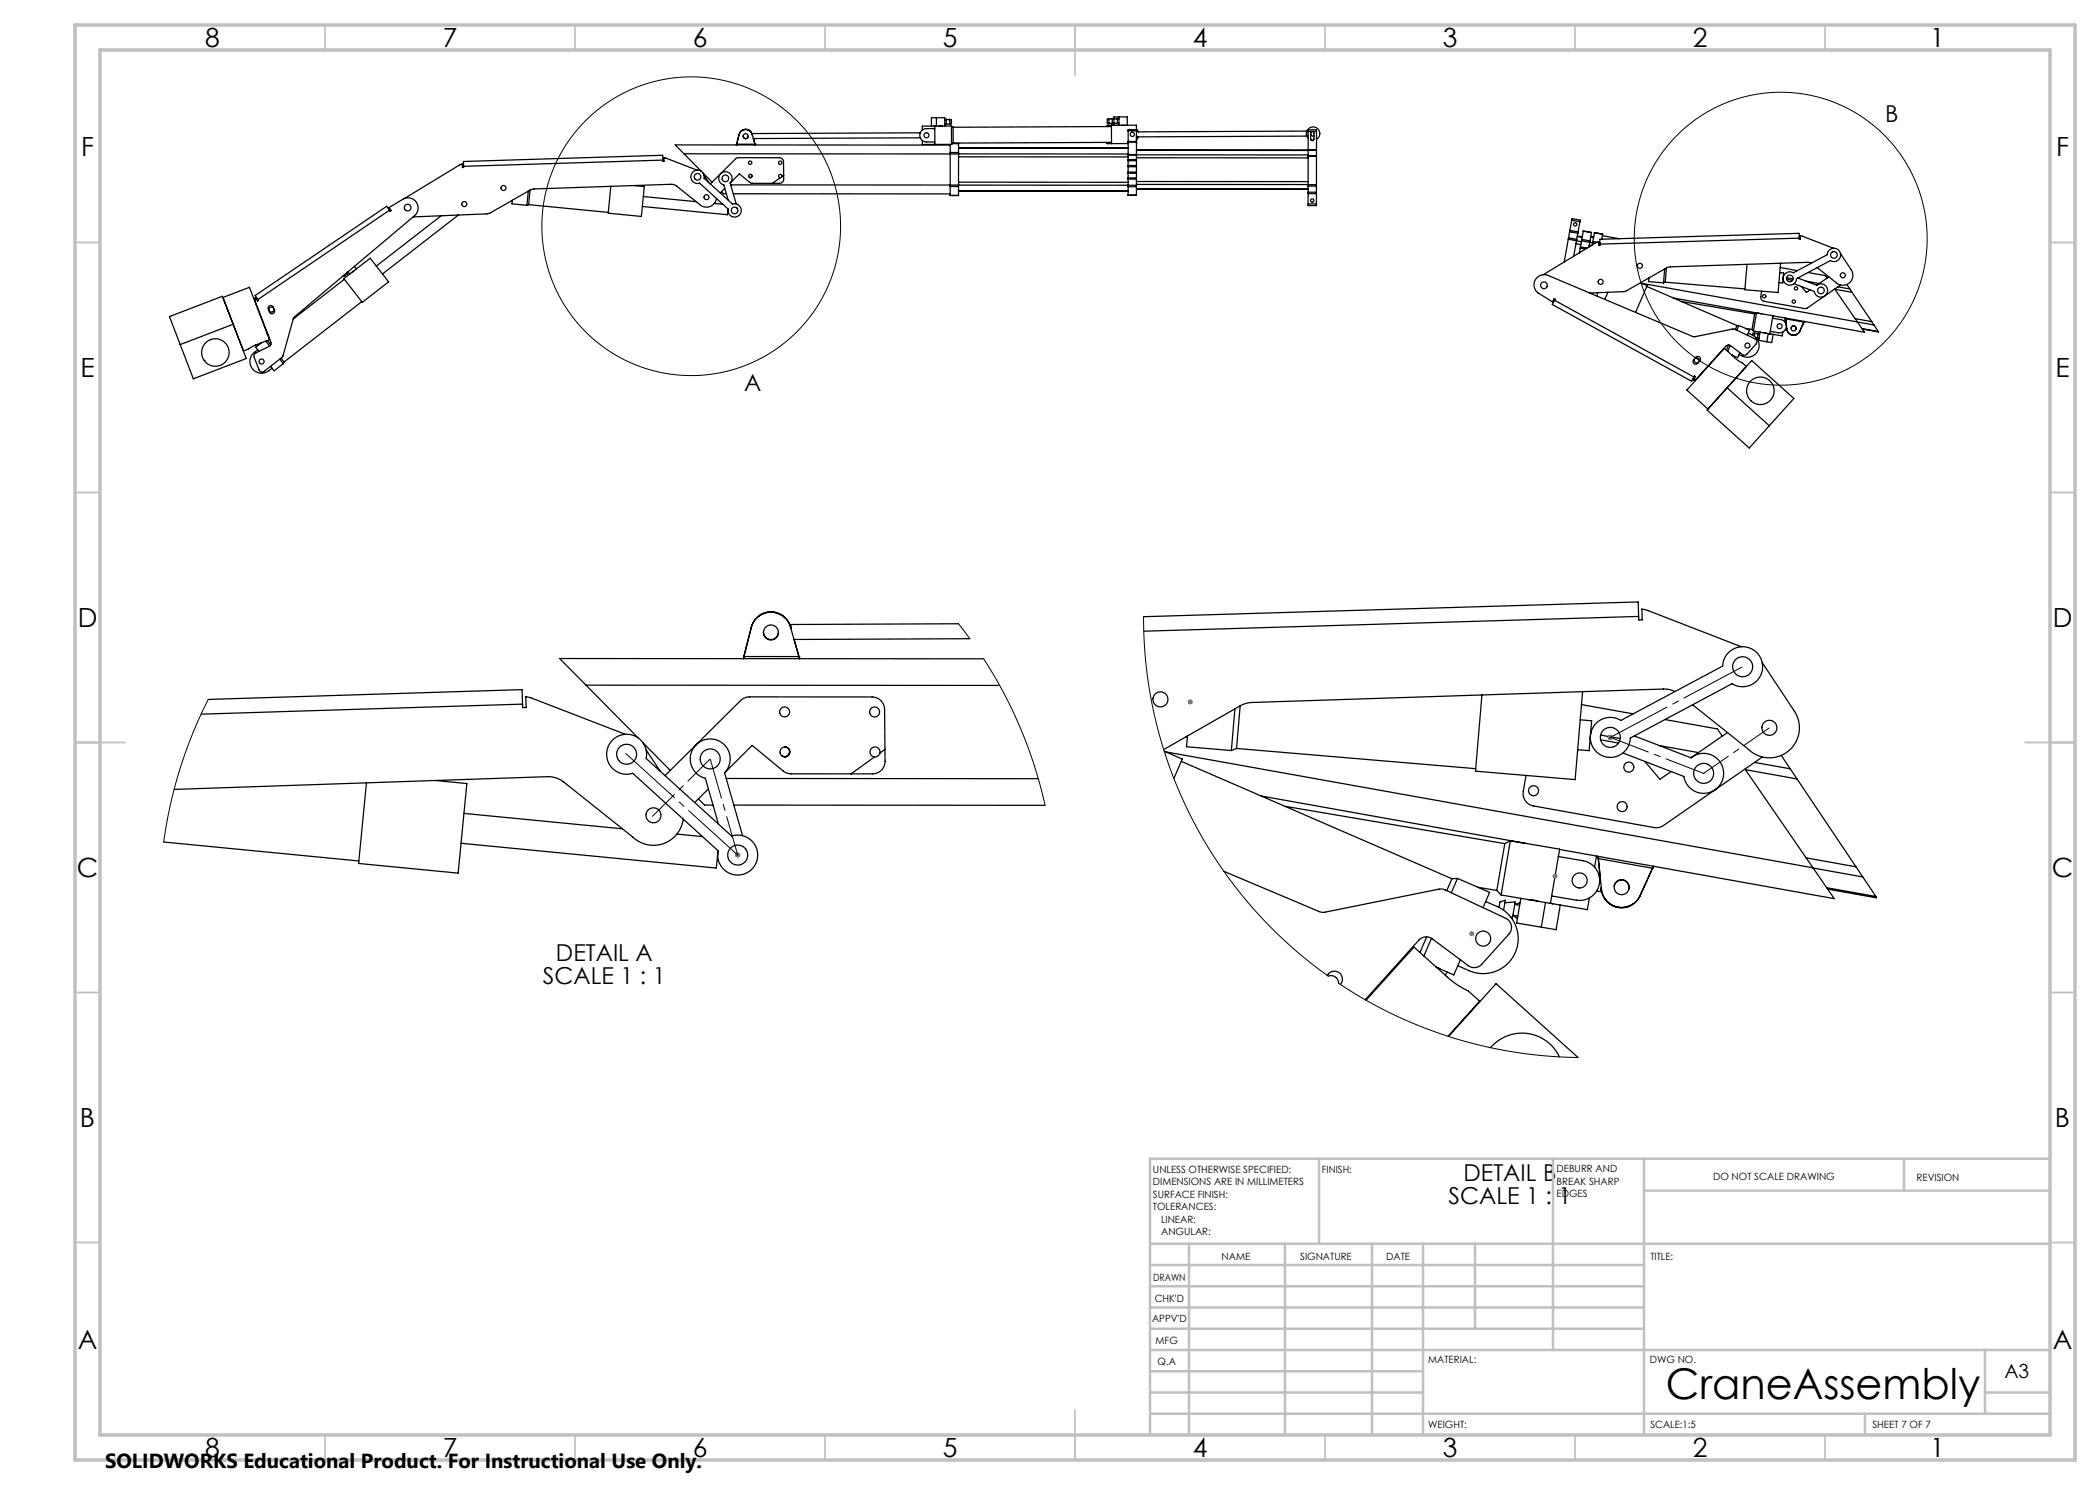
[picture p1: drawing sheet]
<svg xmlns="http://www.w3.org/2000/svg" width="420mm" height="297mm" viewBox="0 0 420 297" stroke-linecap="round" stroke-linejoin="round" font-family="sans-serif">
<g fill="none" stroke="#000" stroke-width=".25">
<path d="M92.7 33.3v.2h-.2v-.7l-.5 .2-11.1 6.7M105.7 38.2l-.3 2.9M106 38l-.3 2.9M106 38l.8-.2 27.6-.9 .8 .2 4.7 3.8a2 2 0 0 0 2.1 .4 2 2 0 0 0 1.3-1.6M106 38l-8.4 4.7-15 .7M126.8 37.1l2.1 .2-.6 6-6.7-.7 .6-5.3M128.7 39.3l10.5 1M132.6 32v.3l.2-.1v-.7l.3 .1 6.3 2.4M132.6 32l-.1-.9-39.8 1.2v1M132.6 32l-39.9 1.3M136.8 30.8h53.2M138.6 34.4a1.33 1.33 0 0 1 1.6-.2 1.33 1.33 0 0 1 .6 1.4l5.7 5.2a1.33 1.33 0 0 1 1.7 1.1 1.33 1.33 0 0 1-1.3 1.5 1.33 1.33 0 0 1-1.3-1.6l-5.7-5.2a1.33 1.33 0 0 1-1.5-.6 1.33 1.33 0 0 1 .2-1.6z"/>
<path d="M140.6 34.6l1.8 1.8M140.8 35.1l1 1.4M144.3 38.3l.4 .5h.6M145 37.7l-1 .9M146 36.6a1.33 1.33 0 0 0-.2-2 1.33 1.33 0 0 0-1.9 .5 1.33 1.33 0 0 0 .9 1.9l.8 3M146 36.6l1.9-1.8 2.4 1.8 5.6 .1a.83 .83 0 0 0 .8-.9v-3.4a.83 .83 0 0 0-.8-.9l-8.5 .1-5.3 5.2M146 36.6l1.2 4.2M146.1 37h45.6M146.7 38.8h43.3M147.3 28.8h.1M147.3 28.8v.2M147.3 28.8l3.7 .1"/>
<path d="M147.8 26.9a1.35 1.35 0 0 1 1.3-1 1.35 1.35 0 0 1 1.3 1M147.8 26.9l-.5 2.1M148.2 26.3a1.33 1.33 0 0 1 1.9 0M148.6 27.2a.5 .5 0 0 0 .5 .5 .5 .5 0 0 0 .5-.5M150.1 34.9a.33 .33 0 0 1 .3 .3 .33 .33 0 0 1-.3 .3M150.4 35.2a.33 .33 0 0 1-.5 .3M150.4 26.9l.6 2M150.4 26.9l.1 .1M150.7 27.7l.4 1.3-.1-.1M151 28.9v.1M151 28.9h.1M156 35.5l-1.5 1.2"/>
<path d="M156.4 35.3a.33 .33 0 0 0-.3-.4 .33 .33 0 0 0-.4 .3 .33 .33 0 0 0 .3 .3M156.4 35.3l-.4 .2M156.7 35l-.3 .3M184.1 26.6l-33.6 .1v.3M184.1 27.6l-33.4 .1M184.5 28.1v.8h5.8M186.8 25.2h.2M187 25.2v3.7M187 25.7h-1.7a1.33 1.33 0 0 0-1.3 1.4 1.33 1.33 0 0 0 1.3 1.3h1.7M187.3 23.5v1.7M188.5 25.2h-.7M188.9 23.8l.4 .2h-.3"/>
<path d="M189 24.7h.3l-.3 .2M189 25.2l-.1-1.7-2.6 .1v1.6M189.9 23.8l.4 .2v.7l-.3 .2zM190 24l-.7-.2v1.1l.7-.2M190 39.1h1.7M190 37.3v1.8M190 37.3h1.7M190 30.8v6.5M190 30.8h35.6M190 30.5v.3M190 30.5h1.7M190 28.9v1.6"/>
<path d="M190 29h-55l5.3 5.3M190.3 25.2h-5.8v.8M190.3 25.2v3.7M190.3 25.2l.3 .3M190.5 28.7h1.2M190.6 25.5v3.1M190.6 28.6l-.3 .3M191.7 39.1h.1M191.7 38.2l33.9 .1M191.7 38.2h33.9M191.7 37.3v1.8M191.7 37v.3"/>
<path d="M191.7 37l35.6 .1M191.7 36.4l33.9 .1M191.7 31.4h33.9M191.7 30.5v6.5M191.7 29.6h33.9M191.7 29.6l33.9 .1M191.7 28.7v1.8M221.1 28.5l.4 .2M221.4 23.9l.4-.2v1.1l-.3-.2zM221.5 25.1v.2M221.5 25.1l5.8-.1v1M221.5 25.1l-.4 .2"/>
<path d="M221.5 28.5v.2M222.3 25.1v3.6M222.3 25.3l-31.7 .2M222.3 28.5l-31.7 .1M222.4 23.9v-.2l-.6 .2M222.4 23.9l.1 .7M222.5 24.6v.2l-.7-.2M222.5 24.6l.3 .2M222.8 23.7v1.1M222.8 23.7l-.4 .2M222.8 23.7v-.3h2.6l.1 1.6M222.8 23.9l.6-.2 .1 1.1-.7-.2"/>
<path d="M222.8 24.8v.3M223.8 23.4v1.7M223.8 23.9h-.3M223.8 24.6h-.3M225 25.1h-.7M225.6 39h1.7M225.6 37.3v1.7M225.6 37.3h1.7M225.6 35.6v.2M225.6 35.8v1.5M225.6 35.6h1.7M225.6 35.8h1.7"/>
<path d="M225.6 34.7h1.7M225.6 34.7v.9M225.6 34.4v.3M225.6 34.4h1.7M225.6 33.1v.2M225.6 33.3h1.7M225.6 33.1h1.7M225.6 33.3v1.1M225.6 31.9v.2M225.6 32.1v1M225.6 32.1l1.7 .1M225.6 31.9h1.7"/>
<path d="M225.6 30.9v.1M225.6 31v.9M225.6 30.9h1.7M225.6 31h1.7M225.6 28.7h-4.1M225.6 28.4v2.5M225.6 28.4h1.7M225.6 28.3v.1M225.6 28.3h1.7M225.6 26v.2M225.6 26h.1M225.6 26.2v2.1"/>
<path d="M225.6 26.2h1.7M225.6 26h1.7M227.3 37.9h34.3M227.3 37.8h34.3M227.3 37.3v1.7M227.3 37.1v.2M227.3 36.9h34.3M227.3 36.3h34.3M227.3 35.8v1.3M227.3 35.6v.2M227.3 34.4v.3M227.3 34.7v.9"/>
<path d="M227.3 25.8l.4 .6M227.3 33.3v1.1M227.3 33.1v.2M227.3 25.9h.1M227.3 32.2v.9M227.3 31.9v.3M227.3 31.6h34.3M227.3 30.9v.1M227.3 31v.9M227.3 31h34.3M227.3 30.1h34.3M227.3 30h36"/>
<path d="M227.3 28.7h.1M227.3 28.3v.1M227.3 28.4v2.5M227.3 26.9v1.8M227.3 26.4l34-.2v1l-34 .2M227.3 26v.2M227.3 26h.1M227.3 26.2v2.1M227.3 25.9v.1M227.7 27.4l-.4 .5M261.6 38.7v2.1M261.6 38.7h1.7"/>
<path d="M261.6 38.4v.3M261.6 38.4h1.7M261.6 37.2v1.2M261.6 37.2h1.7M261.6 36.9v.3M261.6 36.9h1.7M261.6 31.1v.1M261.6 31.1h1.7M261.6 31.2h1.7M261.6 31.2v5.7M261.6 30.1v1M261.6 30.1h1.7"/>
<path d="M261.6 27.6a1.33 1.33 0 0 1 .2-1.9 1.33 1.33 0 0 1 1.9 .3 1.33 1.33 0 0 1-.4 1.9M261.6 26.3v-.3h1.7v.3M261.6 26.3v3.8M261.6 26.3h1.7M262.2 28h.5M262.2 26.4l.3-.1 .3 .2v1.3a.33 .33 0 0 1-.3 .3 .33 .33 0 0 1-.4-.3zM262.3 26.3a.5 .5 0 0 0-.1 .7 .5 .5 0 0 0 .6 .2M263.3 38.7v2.1M263.3 38.4v.3M263.3 37.2v1.2M263.3 36.9v.3M263.3 31.1v.1"/>
<path d="M263.3 31.2v5.7M263.3 30.1v1M263.3 30v.1M263.3 26.3v3.7M44.6 59.5l5.3-2 4 10.4-3 1.2-2.2 1.1zM51.3 59.5l-.6 .2M68.8 55.7l5.2-4.1 3.7 4.8-5.2 4.1zM68.8 55l.2 .2h-.4M68.9 55.9l-10.3 7.9M69.4 54.6l.1 .2-.6 .3M69.6 54.4l.4 .4M69.7 54.4l-.3 .2"/>
<path d="M70.9 54.1l-.5 .4M70.9 53.3l.4 .5M77.9 42.1l.1 .1 .2-.1-.4-.6 2.9-1.7a2.03 2.03 0 0 1 2.6 .7 2.03 2.03 0 0 1-.4 2.7l-24.1 20.2-2.3 7.9-3.7 3a.67 .67 0 0 1-1-.3l-1-2.6a.67 .67 0 0 1 .4-.8l2.6-1.3a.67 .67 0 0 0 .4-.9l-3.2-8.2 .1-.5 .4 .5 .2-.1-.1-.2M77.9 42.1l-.6-.8-26.3 17.8 .6 .8M77.9 42.1l-26.3 17.8M88.2 43.2l-12.9 10M91.7 43l-15.2 11.8M102.4 40.1h.1M102.5 40.1l-.1 .7 3 .3M105.7 40.9l-.3 .2M105.7 40.9l16 1.6M128.5 41.3l17 1.6 .1-1.1"/>
<path d="M142.9 40.7l1.7 .2M261.6 40.8v.3h1.7v-.3M261.6 40.8h1.7M313.7 47.8l2.6 .5M313.7 47.8l-.9 4.6M313.7 47.6v.2M313.7 47.6l1.6 .3M313.9 46.4l-.2 1.2M313.9 46.4l1.7 .3M314 46.1l-.1 .3M314 46.1l1.6 .3M314.3 44.1l.1-.4 1.6 .3v.3"/>
<path d="M314.3 44.1l-.3 2M314.3 44.1l1.7 .2M315.2 48.7l1 .2M315.3 47.9l-.6 3.3M315.4 47.3l1 .2M315.5 47.2l.9 .2M315.6 46.7l-.3 1.2M315.6 46.4v.3M315.9 50.5h.1M316 44.3l-.4 2.1M316 49.6l-.1 1M316 49.6l1.1 .2"/>
<path d="M316.1 49.4l-.1 .2M316.1 49.4l1.3 .2M316.3 48.2l-.2 1.2M316.3 48.2l2.7 .5M316.4 47.9l-.1 .3M316.4 47.9l1.6 .3M316.7 46.2l1.6 .3M316.7 46.2l-.3 1.7M317.8 49l.4 .1M318 48.2l-.2 1.2M318.1 47.4l.6 .1M318.2 47.3l.5 .1"/>
<path d="M318.3 46.5l-.3 1.7M318.6 48.3l-.2 .7M318.6 48.3l.8 .1M318.9 46.6l1.6 .3M318.9 46.6l-.3 1.7M319.5 58.5l-.1 .7M319.8 48.5l.2 .1M319.8 48.8l.2 .1M320 48.8v.3h-.2l-.1-.8-.5 .2-10.6 6.4M320.5 47.1l3.3 .6M320.5 46.9l-.2 .9M321.6 58.5l-.6 1.4"/>
<path d="M328.1 56.6l1.3 .5-2.3 5.4M328.3 56.7l46.5 8.3M329.4 57.3l18 7.8M329.7 55.6l.1 .1M329.8 55.6l-.1 .7 3 .3M332.9 53.8l-.2 2.8M333 56.4l-.3 .2M333 56.4l16 1.4M333.3 53.6l-.3 2.8M333.3 53.6l-8.2 4.6-7.2 .4M334.7 59.6l17.6 3.2M356 54.5l.7 .1v.2l-.1 1.8-.8-.1"/>
<path d="M356 53.5l3.5 .6M356.1 52.6l-.5 5.9-6.6-.6 .4-5M356.6 55.7h.1M356.6 55.4h.1M357 54.8a1.33 1.33 0 0 1 1.7-.2l6.8-3.7a1.33 1.33 0 0 1 1.6-1.2 1.33 1.33 0 0 1 .9 1.8 1.33 1.33 0 0 1-1.9 .6l-6.8 3.6a1.33 1.33 0 0 1-1.9 1.2 1.33 1.33 0 0 1-.4-2.1zM357.3 55.5l1.3 .3M357.3 55.9l1.2 .2M358.8 56.7l4.1 1.6a1.33 1.33 0 0 0 1.7 1.1 1.33 1.33 0 0 0 .8-2 1.33 1.33 0 0 0-2.1-.3M359.6 55.6l3.7 1.5M359.8 47.6l.1 .3h.2v-.8l.3 .1 6.3 2.5M359.8 47.6v-.9l-39.8 1.2v.9M359.8 47.6l-39.8 1.2"/>
<path d="M360.3 57.3l1 1.2 .7-.5M361.2 56.2l2.6 .5M361.6 54.5l3.5 .6 .3 .5M362.3 52.6l-.8-.1-27.4 .9-.8 .2M365.8 55.4l-2.5 1.7M366.9 57.8l6 8.6-18.3-3.2M367 57.8l3.4 .7M367.6 57.4l2.4 .4M368.1 50.7l2.1 3.3a2 2 0 0 1-.3 2.6 2 2 0 0 1-2.7-.1l-3.7-3M368.1 57l-7 4.7-8.4-1.5-.4-.2-.1-.4 .1-1.4M369.4 56.9l.6 .9M370 57.8l.4 .7"/>
<path d="M370.4 58.5l3.9 5.8M40.8 72.1h.1M45.6 62.2h.1M46.6 64.9l-2.1-5.6-10.6 4 2.1 5.6M46.6 64.9l-10.6 4M46.6 64.9l2.6 6.8-10.5 4.1-2.7-6.9M47.7 67.5h-.1M51.4 68.9l.1 .2M51.5 69.9l-.6 .6a2.33 2.33 0 0 0-.4 3.2 2.33 2.33 0 0 0 3.2 .4l.7-.5M52.2 68.6l-1.1 .8 .7 .9M52.3 68.6l-.4 .2M53.2 68.2l.7 1"/>
<path d="M53.2 65.9h-.1M53.4 66.7l.2 .1M53.5 68.1l.7 .9M53.6 66.9v.1M53.8 61.2a.53 .53 0 0 1 .9 .2l.2 .6a.53 .53 0 0 1-.3 .7 .53 .53 0 0 1-.7-.3l-.3-.7zM53.8 67.5v.1M56 71.8l.7 .9M56.2 71.6l.6 .8M56.7 72.7l-1.9 1.5-.7-.9M56.8 72.4l-.1 .3M72.4 60.3l-15.6 12.1M310.9 60.1l.1-.2-.2-.2-.3 .7-2.9-1.8a2.03 2.03 0 0 1-.5-2.7 2.03 2.03 0 0 1 2.5-.8l29 12.2 8.1-1.5 4.3 2a.67 .67 0 0 1 .2 1l-1.9 2.1-.4 .1-.4-.1-2.5-1.8h-.6l-6.1 6.7-.5 .1 .3-.6-.2-.1-.1 .2"/>
<path d="M310.9 60.1l-.4 .8 27.8 15.3 .5-.8M310.9 60.1l27.9 15.3M336.3 60.3l14.6 2.5M338.5 75.8l.5 .4M339.2 71.4a.53 .53 0 0 1 .7 0 .53 .53 0 0 1 .1 .8l-.5 .5a.53 .53 0 0 1-.7 0 .53 .53 0 0 1-.1-.7zM343.4 71.2v.1M343.5 79.6v.1M344.5 70h.1M344.9 69.7l2.4 2.2 1.9 1.4-7.6 8.5-4.2-3.8zM345.4 77.6l-4 4.4 8.4 7.6 4.1-4.5M345.4 77.6l8.5 7.5M345.4 77.6l4.9-5.5 8.5 7.6-4.9 5.4"/>
<path d="M345.7 69l-.4 1M346 69.1l-.5 1.2M346.3 71l.3 .1M347.1 71.3l-.1 .3M347.3 75.4v.1M347.4 65.1l-.3 .8M347.8 65.1l-.4 1M347.8 65.1l2.1 .9-.4 1M347.8 65.1h-.4M348 70.5l-.5 1-1.1-.5M349.1 65.7l1.3 .2M349.7 66.6l.7 .4a2.33 2.33 0 0 1 1.2 3 2.33 2.33 0 0 1-3 1.3l-.8-.4"/>
<path d="M350.4 65.9l.3 .3M350.5 67l.1-.3 .4-.1-.2 .6M350.7 66.2l5.7 1 .2-.8M350.9 62.8l-.5 3.1M350.9 66.7h.7l-.2 1h-.1M351.3 62.6l-.6 3.6M351.3 62.6l3.3 .5M351.3 62.6l-.4 .2M351.8 67.6h-.3l.3 .2M351.9 66.7l-.3 .1 .3 .1M352 66.4l-.3 1.7 2.6 .4 .3-1.6M352.5 66.5l.6 .1"/>
<path d="M353.6 66.7l-.2 1.6M354.5 63.6l1.6 .3a1.33 1.33 0 0 1 1.1 1.6 1.33 1.33 0 0 1-1.5 1l-1.6-.2M354.6 63.1l-.6 3.7h.1M357 63.6l-.1 .7M357.1 63.6l.1 .2M357.2 63.7v1.2M357.2 63.6v.2M357.2 63.8h.1M357.2 63.8l.2 2M357.2 63.8l3.6 .6M357.4 65.7l-.1 .3-.2-.1M357.4 65.8a1.35 1.35 0 0 0 1.1 1.2 1.35 1.35 0 0 0 1.4-.7"/>
<path d="M357.4 65.8a1.35 1.35 0 0 0 1.1 1.2 1.35 1.35 0 0 0 1.4-.8M357.6 66.5a1.33 1.33 0 0 0 1.9 .3M358.2 65.6a.5 .5 0 0 1 .6-.4 .5 .5 0 0 1 .4 .6M360.8 64.4h.1M360.8 64.4l-.9 1.8M360.8 64.4l-.9 1.9M360.8 64.3v.1M371 63.7l3.3 .6M372.4 65.7l3.3 .6M372.5 65.8l3.2 .5M374.3 64.3l.5 .7M374.8 65l.9 1.3"/>
<path d="M41.7 139.9l62.7-2 .1 2.9M117.2 137l82.7 .1M148.8 131.3h11M148.8 131.3l-.1 .4M148.8 131.3h.1M150.3 125.5a4.1 4.1 0 0 1 3.9-3.1 4.1 4.1 0 0 1 3.9 3.1l1.8 6.2M151.4 123.6a4 4 0 0 1 5.6 0M152.7 126.5a1.5 1.5 0 0 0 1.5 1.4 1.5 1.5 0 0 0 1.5-1.4M158.2 125.7a4.1 4.1 0 0 0-3.9-3.3 4.1 4.1 0 0 0-4 3l-1.6 6.3 .1-.4M159.8 131.3l.2 .4M159.8 131.3l.1 .4M159.8 131.3h.1"/>
<path d="M191.7 124.8l-33.5 .1v.8M194 127.7l-35.2 .2M196.7 131.8l-84.8-.1 15.7 15.9M316.5 138.3l-1.5 17.6-19.9-1.7 1.3-15.2M327.7 123.3v.7h.7v-2.2l.8 .2 19.1 7.4M327.7 123.3l-.1-2.9-98.9 2.9M327.7 123.3l-98.9 2.9M335 138.3l-1.3-.4-1-.1-82.3 2.7-1.2 .2-1.1 .5M352.4 132.5l6.5 9.8a6 6 0 0 1-1.2 7.9 6 6 0 0 1-8-.3l-11.2-8.9M34.8 157.9l74.7-2.6a5 5 0 0 1 3.3 1.1l13.8 11a6 6 0 0 0 6.1 1.3 6 6 0 0 0 3.9-4.9M87.1 156.1l6.3 .6-1.8 17.9-19.9-1.9 1.6-16.1M104.5 140.8v.7h.7v-2.1l.8 .1 19.1 7.4"/>
<path d="M104.5 140.8l-64.3 2M122.5 148a4 4 0 0 1 4.8-.6 4 4 0 0 1 1.9 4.3l17.1 15.5a4 4 0 0 1 5.2 3.3 4 4 0 0 1-4.1 4.5 4 4 0 0 1-3.8-4.8l-17.1-15.5a4 4 0 0 1-4.6-1.8 4 4 0 0 1 .6-4.9zM128.6 148.6l5.5 5.5M129.2 150l2.9 4.3M139.7 159.8l1.2 1.2h1.7M141.7 157.8l-2.8 2.7M144.9 154.6a4 4 0 0 0-.6-6.1 4 4 0 0 0-5.9 1.7 4 4 0 0 0 2.7 5.5l2.6 9.1M144.9 154.6l3.6 12.5M144.9 154.6l5.5-5.5 6.2 5.1 1 .5 16.9 .1a2.5 2.5 0 0 0 2.5-2.5l-.1-10.4a2.5 2.5 0 0 0-2.5-2.5h-24.5a2.5 2.5 0 0 0-1.8 .7l-15.1 15M145.2 155.7h62.5M157 149.4a1 1 0 0 1 .9 1 1 1 0 0 1-.9 1M157.9 150.4a1 1 0 0 1-1.5 .8"/>
<path d="M174.9 151.4l-4.7 3.4M176 150.6a1 1 0 0 0-.8-1.2 1 1 0 0 0-1.2 .9 1 1 0 0 0 .9 1.1M176 150.6a1 1 0 0 1-1.1 .8M177 149.9l-1 .7M232.8 150.2l3.7 1.6-1.7 3.9M233.1 150.4l129.5 23.2M236.3 152.3l54.1 23.4M237.2 147.3l.3 .1M237.5 147.2l-.2 2.1 9 .8M247 141.8l-.7 8.3M247.3 149.7l-1 .4M247.3 149.7l47.8 4"/>
<path d="M248 141.2l-.7 8.5M248.1 141.2l-15.4 8.7M252.2 159.2l53 9.5M316 144l2.3 .2-.5 5.9-2.3-.2M316.3 140.9l10.3 1.9M318 147.6h.1M318.1 146.7h.1M319.2 144.7a4 4 0 0 1 5-.6l20.3-10.9a4 4 0 0 1 4.9-3.8 4 4 0 0 1 2.8 5.4 4 4 0 0 1-5.8 1.9l-20.3 10.9a4 4 0 0 1-5.6 3.6 4 4 0 0 1-1.3-6.5zM320.1 147l4 .7M320.1 148l3.6 .6M324.6 150.6l12.2 4.7a4 4 0 0 0 5.2 3.2 4 4 0 0 0 2.2-5.8 4 4 0 0 0-6-1.1M326.9 147.2l11.3 4.4"/>
<path d="M328.9 152.3l3.1 3.6 2.2-1.6M331.9 149.1l7.8 1.4M333 143.9l10.5 1.9 1 1.4M345.5 146.5l-7.3 5.1M349 153.8l17.8 25.9-54.9-9.8M349.1 153.9l10.3 1.9M350.9 152.5l7.1 1.3M352.5 151.4l-19.8 13.7a2.5 2.5 0 0 1-1.9 .4l-24.1-4.3a2.5 2.5 0 0 1-2-2.9l.5-3.2M356.2 151.1l1.8 2.7M358 153.8l1.4 2M359.4 155.8l11.8 17.6M32.7 168.4l39.1 3.8"/>
<path d="M92.2 168.7l51.1 4.9 .3-3.5M92.8 162.7l31.7 3.1M135.4 166.8l5.1 .5M146.8 161l62.2 .1M244.8 174.3l19.5 8.1h.7l23.3-4.6 .7 .2 12.2 5.7a2 2 0 0 1 .6 3.1l-5.5 6.1a2 2 0 0 1-2.6 .2l-7.2-5.3a2 2 0 0 0-2.7 .2l-10.8 11.9M257 161.3l44 7.4M290.4 175.7l-1 2.4M291.5 175.7l-1.2 2.9M291.5 175.7l6.4 2.8-1.3 3M291.5 175.7h-1.1M295.6 177.4l3.8 .7M299.4 178.1l.8 .9"/>
<path d="M300.2 179l17.3 2.9 .4-2.3M301 168.7l-1.6 9.4M302.1 168.2l9.8 1.6-1.8 10.9M302.1 168.2l-1.9 10.8M302.1 168.2l-1.1 .5M304.2 179.7l-.9 4.9 5 .8 2.9 .5 .9-4.9M305.6 179.9l2 .4M311.7 171.3l4.9 .8a4 4 0 0 1 3.3 4.7 4 4 0 0 1-4.6 3.2l-5-.8M319.3 171.2l-.4 2.2M319.6 171.3l.1 .4M319.6 171.5l.4 3.8M319.7 171.3v.4"/>
<path d="M319.7 171.7h.1M319.7 171.7l.6 6a4.1 4.1 0 0 0 3.3 3.7 4.1 4.1 0 0 0 4.4-2.3M319.7 171.7l10.8 1.9M319.8 175.2l.2 .1M320.3 177.5l-.2 .8-.8-.1M321 179.8a4 4 0 0 0 5.6 1M322.8 177.2a1.5 1.5 0 0 1 1.8-1.2 1.5 1.5 0 0 1 1.2 1.7M330.5 173.6h.1M330.6 173.5l-2.6 5.7a4.1 4.1 0 0 1-4.5 2.3 4.1 4.1 0 0 1-3.3-3.9M330.7 173.2l-.2 .4M330.7 173.3l-.2 .3M361.2 171.6l10 1.8"/>
<path d="M362.6 173.6l10 1.8M365.3 177.5l9.9 1.8M365.5 177.8l9.8 1.8-.1-.3M371.2 173.4l1.4 2M372.6 175.4l2.6 3.9M265.4 195.1a1.62 1.62 0 0 1 2.4-.6 1.62 1.62 0 0 1 .3 2.4M265.7 195.2a1.49 1.49 0 0 1 2 1.4M268.1 196.9h.1M278.3 194.1l.2 .1M281.6 190.5h.2M285.3 187.4l-1.3 3.1M286.3 187.7l-1.5 3.5"/>
<path d="M287.2 193.4l.8 .4M289.4 194.4l-.3 .7M292.1 192l-1.3 3-3.5-1.5M297.1 180.3l2.3 1a7 7 0 0 1 3.7 9.2 7 7 0 0 1-9.2 3.6l-2.3-1M299.8 181.5l.2-1.1 1.1-.3-.4 1.9M301 180.5l2-.1-.5 3.1-.4-.1M303.6 183.2l-1-.1 .9 .6M304 180.6l-1.1 .3 1 .2M309.1 180.5l-.8 4.9M310.1 180.6l.5 .2M273.2 200l9.6-10.6 6.7 6a18.1 18.1 0 0 0 4.2 2.8l2.2 2-6.3 7.1M289.7 207.3l9.5-10.6 16.4 14.8"/>
<path d="M290.1 206.7l.1 .1M298.1 209.5a8.2 8.2 0 0 1 13.8 1.9"/>
<circle cx="100.7" cy="37.6" r=".5"/>
<circle cx="139.5" cy="35.4" r=".67"/>
<circle cx="141.3" cy="39.4" r=".5"/>
<circle cx="145.1" cy="35.7" r=".67"/>
<circle cx="149.1" cy="27.2" r=".5"/>
<circle cx="150" cy="32.5" r=".33"/>
<circle cx="150.1" cy="35.2" r=".33"/>
<circle cx="156" cy="32.5" r=".33"/>
<circle cx="185.3" cy="27.1" r=".5"/>
<circle cx="226.5" cy="26.9" r=".42"/>
<circle cx="81.5" cy="41.5" r=".67"/>
<circle cx="92.9" cy="40.8" r=".5"/>
<circle cx="146.9" cy="42.1" r=".67"/>
<circle cx="262.5" cy="40.1" r=".33"/>
<circle cx="308.8" cy="57.1" r=".67"/>
<circle cx="315" cy="44.9" r=".33"/>
<circle cx="320.1" cy="56.4" r=".5"/>
<circle cx="328" cy="53.2" r=".5"/>
<circle cx="352.8" cy="59.3" r=".33"/>
<circle cx="358" cy="55.7" r=".67"/>
<circle cx="359.2" cy="57.7" r=".33"/>
<circle cx="364.2" cy="58.1" r=".67"/>
<circle cx="366.8" cy="51" r=".67"/>
<circle cx="368.6" cy="55.1" r=".5"/>
<circle cx="43.1" cy="70.5" r="2.75"/>
<circle cx="52.3" cy="72.3" r=".5"/>
<circle cx="54.3" cy="61.9" r=".5"/>
<circle cx="339.3" cy="72.1" r=".5"/>
<circle cx="349.5" cy="69.1" r=".5"/>
<circle cx="352.1" cy="78.2" r="2.75"/>
<circle cx="355.9" cy="65.2" r=".5"/>
<circle cx="358.7" cy="65.7" r=".5"/>
<circle cx="358.8" cy="60.3" r=".33"/>
<circle cx="154.2" cy="126.5" r="1.5"/>
<circle cx="232.1" cy="139.9" r="1.5"/>
<circle cx="348.5" cy="133.3" r="2"/>
<circle cx="125.3" cy="150.9" r="2"/>
<circle cx="142" cy="151.8" r="2"/>
<circle cx="156.9" cy="142.4" r="1"/>
<circle cx="157" cy="150.4" r="1"/>
<circle cx="174.9" cy="142.4" r="1"/>
<circle cx="306.7" cy="158.1" r="1"/>
<circle cx="322.1" cy="147.5" r="2"/>
<circle cx="325.8" cy="153.4" r="1"/>
<circle cx="340.7" cy="154.7" r="2"/>
<circle cx="353.9" cy="145.6" r="1.5"/>
<circle cx="130.7" cy="163.1" r="1.5"/>
<circle cx="147.5" cy="171" r="2"/>
<circle cx="315.9" cy="176.1" r="1.5"/>
<circle cx="324.3" cy="177.4" r="1.5"/>
<circle cx="324.4" cy="161.3" r="1"/>
<circle cx="296.6" cy="187.7" r="1.5"/>
</g>
<g fill="none" stroke="#000" stroke-width=".2">
<path d="M41.7 139.9l-3.1 6.8-2.6 7.1-1.9 7.2-1.4 7.4M191.7 124.8l2.3 2.9M196.7 131.8l4.1 6.9 3.4 7.2 2.7 7.5 2.1 7.7M228.7 123.3l.1 5.2 .5 5.2 .8 5.2 1.1 5.3 1.3 5.1 1.8 5 1.9 4.9 2.3 4.7 2.5 4.6 2.8 4.4 3.2 4.4 3.2 3.9 3.6 3.9 3.7 3.6 3.9 3.3 4.3 3.2M267.7 196.6l5.3 3.3 5.7 3 5.7 2.5 6 2.1 6.2 1.7 6.1 1.2 6.3 .8 6.6 .3"/>
<circle cx="138.2" cy="45.2" r="29.9"/>
<circle cx="356.1" cy="47.7" r="29.3"/>
</g>
<g fill="none" stroke="#808080" stroke-width=".2">
<path d="M238.1 139.9v1M237.6 140.4h1M237.7 140l.7 .7M238.4 140l-.7 .7M321.6 147.5h1M321.7 147.1l.7 .7M322.1 147v1M322.4 147.1l-.7 .7M147 171h1M147.2 170.7l.7 .7M147.5 170.5v1M147.9 170.7l-.7 .7"/>
<path d="M310.5 175.3h1M310.6 174.9l.8 .7M311 174.8v1M311.4 174.9l-.8 .7M293.8 186.7h1M294 186.4l.7 .7M294.3 186.2v1M294.7 186.4l-.7 .7"/>
</g>
<path d="M321.8 147.6l26.6-14.2M147.5 171l-22.4-20.3" fill="none" stroke="#000" stroke-width=".2" stroke-dasharray="15.2 1.3 1.3 1.3" stroke-dashoffset="2.1"/>
<path d="M142.1 151.9l5.5 19.2M340.8 154.7l-18.7-7.2" fill="none" stroke="#000" stroke-width=".2" stroke-dasharray="15.2 1.3 1.3 1.3" stroke-dashoffset="7.1"/>
<path d="M141.9 151.9l-11.4 11.4M353.8 145.6l-13.1 9.1" fill="none" stroke="#000" stroke-width=".2" stroke-dasharray="15.2 1.3 1.3 1.3" stroke-dashoffset="9.1"/>
<g fill="none" stroke="#c0c0c0" stroke-width=".35">
<path d="M65 5v5M115 5v5M165 5v5M215 5v10M265 5v5M315 5v5M365 5v5M15 48.5h5M410 48.5h5M15 98.5h5M410 98.5h5M15 148.5h10"/>
<path d="M405 148.5h10M15 198.5h5M410 198.5h5M15 248.5h5M410 248.5h5M65 287v5M115 287v5M165 287v5M215 282v10M265 287v5M315 287v5M365 287v5"/>
</g>
<g fill="none" stroke="#c0c0c0" stroke-width=".5">
<path d="M263.8 231.8v17M310.6 231.8v38.2M328.8 231.8v55.2M328.8 238.1h81.2M380.8 231.8v6.3M410 231.8h-180v55.2M230 248.8h180M230 257.3h98.8M230 253h98.8M237.8 248.8v38.2M257 248.8v38.2M274.4 248.8v38.2"/>
<path d="M284.6 248.8v38.2M295 248.8v17M230 265.8h98.8M230 261.5h98.8M230 278.5h54.6M230 274.3h54.6M230 270h180M397 278.5h13M397 270v12.8M230 282.8h180M373 282.8v4.2"/>
</g>
<path d="M15 5h400v287h-400zM20 10h390v277h-390z" fill="none" stroke="#c0c0c0" stroke-width=".7"/>
<text font-size="8.5" x="333.2" y="279.7">CraneAssembly</text>
<g font-size="5.3">
<text x="41" y="9.5">8</text>
<text x="88.5" y="9.5">7</text>
<text x="138.5" y="9.5">6</text>
<text x="188.5" y="9.5">5</text>
<text x="238.5" y="9.5">4</text>
<text x="288.5" y="9.5">3</text>
<text x="338.5" y="9.5">2</text>
<text x="386" y="9.5">1</text>
<text x="16.2" y="31.2">F</text>
<text x="411.2" y="31.2">F</text>
<text x="16.1" y="75.5">E</text>
<text x="411.1" y="75.5">E</text>
<text x="15.5" y="125.5">D</text>
<text x="410.5" y="125.5">D</text>
<text x="15.4" y="175.5">C</text>
<text x="410.4" y="175.5">C</text>
<text x="16" y="225.5">B</text>
<text x="411" y="225.5">B</text>
<text x="15.5" y="269.7">A</text>
<text x="410.5" y="269.7">A</text>
<text x="41" y="291.5">8</text>
<text x="88.5" y="291.5">7</text>
<text x="138.5" y="291.5">6</text>
<text x="188.5" y="291.5">5</text>
<text x="238.5" y="291.5">4</text>
<text x="288.5" y="291.5">3</text>
<text x="338.5" y="291.5">2</text>
<text x="386" y="291.5">1</text>
</g>
<g font-size="4.7">
<text x="377" y="24.4">B</text>
<text x="148.8" y="78.2">A</text>
<text x="108.6" y="196.7">SCALE 1 : 1</text>
<text x="111.2" y="192.2">DETAIL A</text>
<text x="292.7" y="236.3">DETAIL B</text>
<text x="289.7" y="240.8">SCALE 1 : 1</text>
</g>
<text font-size="4.1" x="21" y="293.7">SOLIDWORKS Educational Product. For Instructional Use Only.</text>
<text font-size="3.9" x="400.9" y="275.5">A3</text>
<g font-size="2">
<text x="230.6" y="234.6">UNLESS OTHERWISE SPECIFIED:</text>
<text x="230.6" y="237.1">DIMENSIONS ARE IN MILLIMETERS</text>
<text x="230.6" y="239.6">SURFACE FINISH:</text>
<text x="264.4" y="234.6">FINISH:</text>
<text x="311.3" y="234.5">DEBURR AND</text>
<text x="311.3" y="237">BREAK SHARP</text>
<text x="311.3" y="239.5">EDGES</text>
<text x="342.6" y="236">DO NOT SCALE DRAWING</text>
<text x="383.3" y="236.2">REVISION</text>
<text x="230.6" y="242.1">TOLERANCES:</text>
<text x="232.2" y="244.6">LINEAR:</text>
<text x="232.2" y="247.1">ANGULAR:</text>
<text x="244.3" y="252">NAME</text>
<text x="260" y="251.9">SIGNATURE</text>
<text x="277.2" y="251.9">DATE</text>
<text x="330.1" y="251.9">TITLE:</text>
<text x="230.6" y="256.1">DRAWN</text>
<text x="230.9" y="260.3">CHK'D</text>
<text x="230.4" y="264.4">APPV'D</text>
<text x="231.1" y="268.8">MFG</text>
<text x="231.5" y="273">Q.A</text>
<text x="285.6" y="272.5">MATERIAL:</text>
<text x="330" y="272.5">DWG NO.</text>
<text x="285.6" y="285.5">WEIGHT:</text>
<text x="330.1" y="285.6">SCALE:1:5</text>
<text x="374.5" y="285.6">SHEET 7 OF 7</text>
</g>
</svg>
